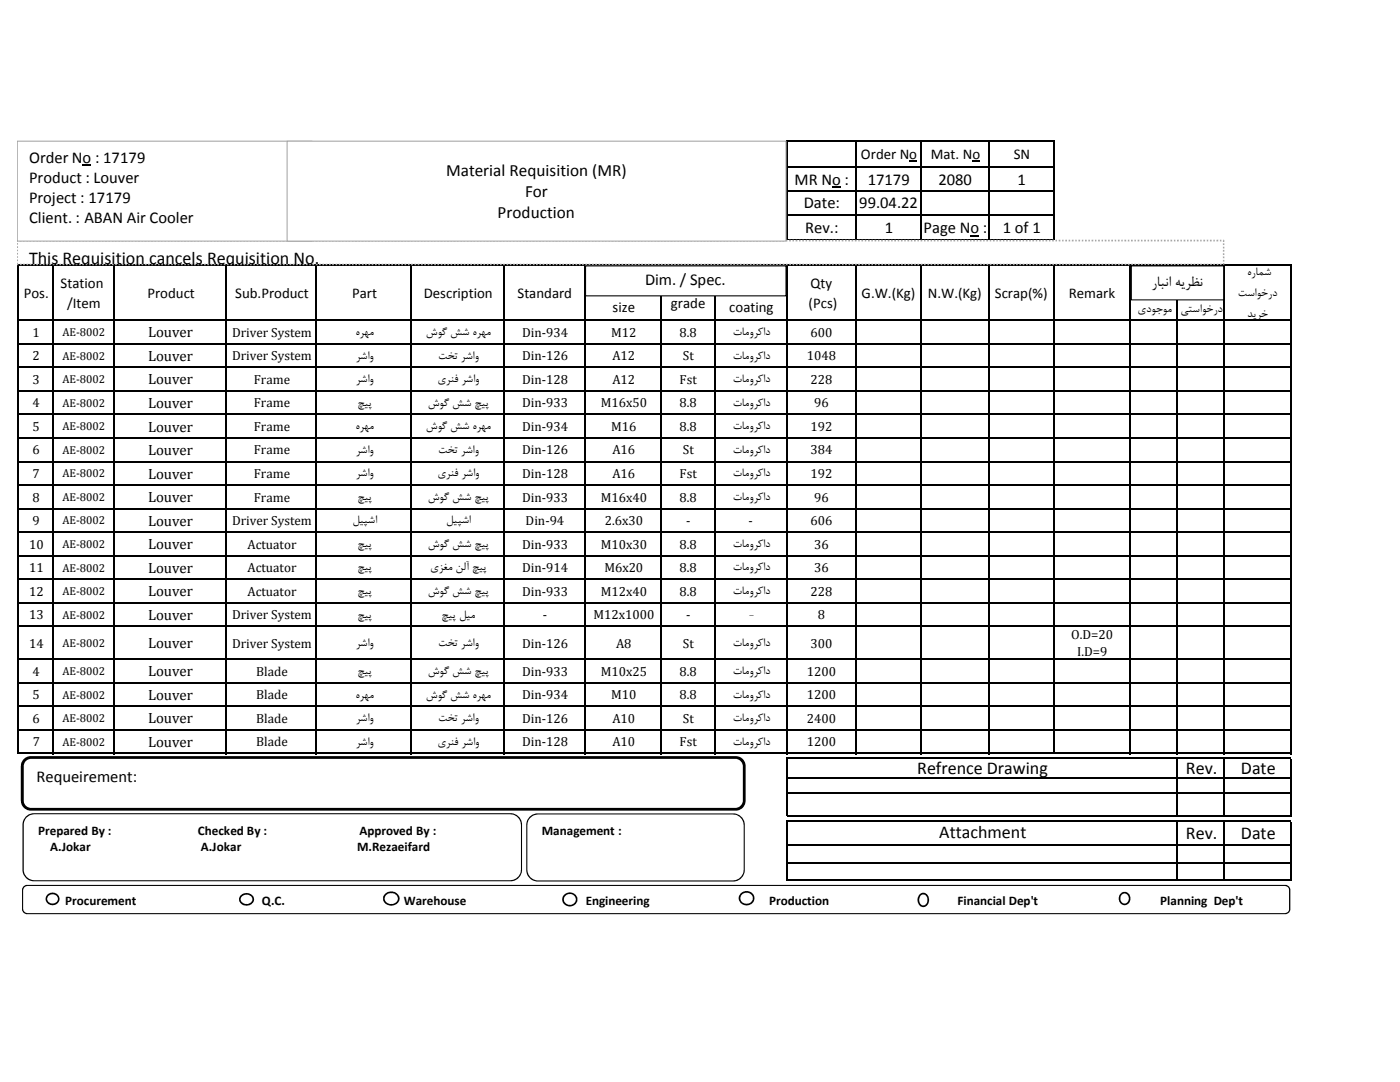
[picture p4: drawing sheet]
<svg xmlns="http://www.w3.org/2000/svg" width="279mm" height="216mm" viewBox="0 0 279 216" stroke-linecap="round" stroke-linejoin="round" font-family="sans-serif">
<path d="M166.1 37.3h1.7v.2h-1.7zM181.4 32.1h1.6v.2h-1.6zM194.1 32.1h1.5v.2h-1.5zM193.7 46.9h1.7v.2h-1.7z" fill="#000"/>
<g fill="none" stroke="#000" stroke-width=".3">
<path d="M157 27.9v20.2M157.1 28h53.3M157.1 33.4h53.3M157.1 38.1h53.3M170.8 28.2v19.9M183.8 28.2v19.9M197.3 28.2v19.9M210.3 28.2v122.3M3.6 52.7v97.8M3.7 52.9h254M10.6 53v97.5M22.8 53v97.5"/>
<path d="M45.2 53v97.5M63.1 53v97.5M82.1 53v97.5M100.6 53v97.5M116.7 53v97.5M132 53v97.5M142.7 53v97.5M157 53v97.5M157.1 42.8h53.3M157.1 48h53.3M170.8 53v97.5M183.8 53v97.5"/>
<path d="M197.3 53v97.5M225.6 53v97.5M235 53v97.5M244.3 53v97.5M257.6 53v97.5M3.7 63.9h254M3.7 68.6h254M3.7 73.3h254M3.7 78h254M3.7 82.7h254M3.7 87.4h254M3.7 92.1h254"/>
<path d="M3.7 96.8h254M3.7 101.5h254M3.7 106.2h254M3.7 110.9h254M3.7 115.6h254M3.7 120.3h254M3.7 125h254M3.7 131.6h254M3.7 136.2h254M3.7 140.9h254M3.7 145.6h254M3.7 150.3h254"/>
<path d="M157 151.1v11.8M157.1 151.3h100.6M157.1 155.3h100.6M157.1 158.3h100.6M235 151.4v11.5M244.3 151.4v11.5M257.6 151.4v11.5M157 163.7v12.1M157.1 162.8h100.6M157.1 163.9h100.6M157.1 168.6h100.6M157.1 172.1h100.6"/>
<path d="M157.1 175.6h100.6M235 164v11.8M244.3 164v11.8M257.6 164v11.8"/>
</g>
<path d="M3.4 48h240.8v4.7h-240.8z" fill="#fff"/>
<path d="M3.4 52.5h.2v.2h-.2zM3.4 51.8h.2v.3h-.2zM3.4 51.1h.2v.3h-.2zM3.4 50.5h.2v.3h-.2zM3.4 49.8h.2v.3h-.2zM3.4 49.1h.2v.4h-.2zM3.4 48.5h.2v.3h-.2zM3.4 47.8h.2v.4h-.2l.2-.2v.2h-.2zM3.9 47.8h.4v.4h-.4zM4.6 47.8h.3v.4h-.3zM5.2 47.8h.4v.4h-.4zM5.9 47.8h.3v.4h-.3zM6.6 47.8h.3v.4h-.3zM7.2 47.8h.3v.4h-.3zM7.9 47.8h.3v.4h-.3zM8.6 47.8h.2v.4h-.2zM9.2 47.8h.3v.4h-.3zM9.9 47.8h.3v.4h-.3zM10.5 47.8h.3v.4h-.3zM11.2 47.8h.3v.4h-.3zM11.8 47.8h.3v.4h-.3zM12.5 47.8h.3v.4h-.3zM13.1 47.8h.4v.4h-.4zM13.8 47.8h.3v.4h-.3zM14.4 47.8h.4v.4h-.4zM15.1 47.8h.3v.4h-.3zM15.7 47.8h.4v.4h-.4zM16.4 47.8h.3v.4h-.3zM17.1 47.8h.3v.4h-.3zM17.7 47.8h.3v.4h-.3zM18.4 47.8h.3v.4h-.3zM19 47.8h.3v.4h-.3zM19.7 47.8h.3v.4h-.3zM20.4 47.8h.3v.4h-.3zM21 47.8h.3v.4h-.3zM21.7 47.8h.3v.4h-.3zM22.3 47.8h.3v.4h-.3zM23 47.8h.3v.4h-.3zM23.6 47.8h.4v.4h-.4zM24.3 47.8h.3v.4h-.3zM24.9 47.8h.4v.4h-.4zM25.6 47.8h.3v.4h-.3zM26.2 47.8h.4v.4h-.4zM26.9 47.8h.3v.4h-.3zM27.6 47.8h.3v.4h-.3zM28.2 47.8h.3v.4h-.3zM28.9 47.8h.3v.4h-.3zM29.5 47.8h.3v.4h-.3zM30.2 47.8h.3v.4h-.3zM30.9 47.8h.3v.4h-.3zM31.5 47.8h.3v.4h-.3zM32.2 47.8h.3v.4h-.3zM32.8 47.8h.3v.4h-.3zM33.5 47.8h.3v.4h-.3zM34.1 47.8h.4v.4h-.4zM34.8 47.8h.3v.4h-.3zM35.4 47.8h.4v.4h-.4zM36.1 47.8h.3v.4h-.3zM36.7 47.8h.4v.4h-.4zM37.4 47.8h.3v.4h-.3zM38.1 47.8h.3v.4h-.3zM38.7 47.8h.3v.4h-.3zM39.4 47.8h.3v.4h-.3zM40 47.8h.3v.4h-.3zM40.7 47.8h.3v.4h-.3zM41.4 47.8h.3v.4h-.3zM42 47.8h.3v.4h-.3zM42.7 47.8h.3v.4h-.3zM43.3 47.8h.3v.4h-.3zM44 47.8h.3v.4h-.3zM44.6 47.8h.4v.4h-.4zM45.3 47.8h.3v.4h-.3zM45.9 47.8h.4v.4h-.4zM46.6 47.8h.3v.4h-.3zM47.2 47.8h.4v.4h-.4zM47.9 47.8h.3v.4h-.3zM48.6 47.8h.3v.4h-.3zM49.2 47.8h.3v.4h-.3zM49.9 47.8h.3v.4h-.3zM50.5 47.8h.3v.4h-.3zM51.2 47.8h.3v.4h-.3zM51.9 47.8h.3v.4h-.3zM52.5 47.8h.3v.4h-.3zM53.2 47.8h.3v.4h-.3zM53.8 47.8h.3v.4h-.3zM54.5 47.8h.3v.4h-.3zM55.1 47.8h.4v.4h-.4zM55.8 47.8h.3v.4h-.3zM56.4 47.8h.4v.4h-.4zM57.1 47.8h.3v.4h-.3zM57.7 47.8h.4v.4h-.4zM58.4 47.8h.3v.4h-.3zM59.1 47.8h.3v.4h-.3zM59.7 47.8h.3v.4h-.3zM60.4 47.8h.3v.4h-.3zM61 47.8h.3v.4h-.3zM61.7 47.8h.3v.4h-.3zM62.4 47.8h.3v.4h-.3zM63 47.8h.3v.4h-.3zM63.7 47.8h.3v.4h-.3zM64.3 47.8h.3v.4h-.3zM65 47.8h.3v.4h-.3zM65.6 47.8h.4v.4h-.4zM66.3 47.8h.3v.4h-.3zM66.9 47.8h.4v.4h-.4zM67.6 47.8h.3v.4h-.3zM68.2 47.8h.4v.4h-.4zM68.9 47.8h.3v.4h-.3zM69.6 47.8h.3v.4h-.3zM70.2 47.8h.3v.4h-.3zM70.9 47.8h.3v.4h-.3zM71.5 47.8h.3v.4h-.3zM72.2 47.8h.3v.4h-.3zM72.9 47.8h.3v.4h-.3zM73.5 47.8h.3v.4h-.3zM74.2 47.8h.3v.4h-.3zM74.8 47.8h.3v.4h-.3zM75.5 47.8h.3v.4h-.3zM76.1 47.8h.4v.4h-.4zM76.8 47.8h.3v.4h-.3zM77.4 47.8h.4v.4h-.4zM78.1 47.8h.3v.4h-.3zM78.7 47.8h.4v.4h-.4zM79.4 47.8h.3v.4h-.3zM80.1 47.8h.3v.4h-.3zM80.7 47.8h.3v.4h-.3zM81.4 47.8h.3v.4h-.3zM82 47.8h.3v.4h-.3zM82.7 47.8h.3v.4h-.3zM83.4 47.8h.3v.4h-.3zM84 47.8h.3v.4h-.3zM84.7 47.8h.3v.4h-.3zM85.3 47.8h.3v.4h-.3zM86 47.8h.3v.4h-.3zM86.6 47.8h.4v.4h-.4zM87.3 47.8h.3v.4h-.3zM87.9 47.8h.4v.4h-.4zM88.6 47.8h.3v.4h-.3zM89.2 47.8h.4v.4h-.4zM89.9 47.8h.3v.4h-.3zM90.6 47.8h.3v.4h-.3zM91.2 47.8h.3v.4h-.3zM91.9 47.8h.3v.4h-.3zM92.5 47.8h.3v.4h-.3zM93.2 47.8h.3v.4h-.3zM93.9 47.8h.2v.4h-.2zM94.5 47.8h.3v.4h-.3zM95.2 47.8h.3v.4h-.3zM95.8 47.8h.3v.4h-.3zM96.5 47.8h.3v.4h-.3zM97.1 47.8h.4v.4h-.4zM97.8 47.8h.3v.4h-.3zM98.4 47.8h.4v.4h-.4zM99.1 47.8h.3v.4h-.3zM99.7 47.8h.4v.4h-.4zM100.4 47.8h.3v.4h-.3zM101 47.8h.4v.4h-.4zM101.7 47.8h.3v.4h-.3zM102.4 47.8h.3v.4h-.3zM103 47.8h.3v.4h-.3zM103.7 47.8h.3v.4h-.3zM104.4 47.8h.2v.4h-.2zM105 47.8h.3v.4h-.3zM105.7 47.8h.3v.4h-.3zM106.3 47.8h.3v.4h-.3zM107 47.8h.3v.4h-.3zM107.6 47.8h.4v.4h-.4zM108.3 47.8h.3v.4h-.3zM108.9 47.8h.4v.4h-.4zM109.6 47.8h.3v.4h-.3zM110.2 47.8h.4v.4h-.4zM110.9 47.8h.3v.4h-.3zM111.5 47.8h.4v.4h-.4zM112.2 47.8h.3v.4h-.3zM112.9 47.8h.3v.4h-.3zM113.5 47.8h.3v.4h-.3zM114.2 47.8h.3v.4h-.3zM114.9 47.8h.2v.4h-.2zM115.5 47.8h.3v.4h-.3zM116.2 47.8h.3v.4h-.3zM116.8 47.8h.3v.4h-.3zM117.5 47.8h.3v.4h-.3zM118.1 47.8h.3v.4h-.3zM118.8 47.8h.3v.4h-.3zM119.4 47.8h.4v.4h-.4zM120.1 47.8h.3v.4h-.3zM120.7 47.8h.4v.4h-.4zM121.4 47.8h.3v.4h-.3zM122 47.8h.4v.4h-.4zM122.7 47.8h.3v.4h-.3zM123.4 47.8h.3v.4h-.3zM124 47.8h.3v.4h-.3zM124.7 47.8h.3v.4h-.3zM125.3 47.8h.3v.4h-.3zM126 47.8h.3v.4h-.3zM126.7 47.8h.3v.4h-.3zM127.3 47.8h.3v.4h-.3zM128 47.8h.3v.4h-.3zM128.6 47.8h.3v.4h-.3zM129.3 47.8h.3v.4h-.3zM129.9 47.8h.4v.4h-.4zM130.6 47.8h.3v.4h-.3zM131.2 47.8h.4v.4h-.4zM131.9 47.8h.3v.4h-.3zM132.5 47.8h.4v.4h-.4zM133.2 47.8h.3v.4h-.3zM133.9 47.8h.3v.4h-.3zM134.5 47.8h.3v.4h-.3zM135.2 47.8h.3v.4h-.3zM135.8 47.8h.3v.4h-.3zM136.5 47.8h.3v.4h-.3zM137.2 47.8h.3v.4h-.3zM137.8 47.8h.3v.4h-.3zM138.5 47.8h.3v.4h-.3zM139.1 47.8h.3v.4h-.3zM139.8 47.8h.3v.4h-.3zM140.4 47.8h.4v.4h-.4zM141.1 47.8h.3v.4h-.3zM141.7 47.8h.4v.4h-.4zM142.4 47.8h.3v.4h-.3zM143 47.8h.4v.4h-.4zM143.7 47.8h.3v.4h-.3zM144.4 47.8h.3v.4h-.3zM145 47.8h.3v.4h-.3zM145.7 47.8h.3v.4h-.3zM146.3 47.8h.3v.4h-.3zM147 47.8h.3v.4h-.3zM147.7 47.8h.3v.4h-.3zM148.3 47.8h.3v.4h-.3zM149 47.8h.3v.4h-.3zM149.6 47.8h.3v.4h-.3zM150.3 47.8h.3v.4h-.3zM150.9 47.8h.4v.4h-.4zM151.6 47.8h.3v.4h-.3zM152.2 47.8h.4v.4h-.4zM152.9 47.8h.3v.4h-.3zM153.5 47.8h.4v.4h-.4zM154.2 47.8h.3v.4h-.3zM154.9 47.8h.3v.4h-.3zM155.5 47.8h.3v.4h-.3zM156.2 47.8h.3v.4h-.3zM156.8 47.8h.3v.4h-.3zM157.5 47.8h.3v.4h-.3zM158.2 47.8h.3v.4h-.3zM158.8 47.8h.3v.4h-.3zM159.5 47.8h.3v.4h-.3zM160.1 47.8h.3v.4h-.3zM160.8 47.8h.3v.4h-.3zM161.4 47.8h.4v.4h-.4zM162.1 47.8h.3v.4h-.3zM162.7 47.8h.4v.4h-.4zM163.4 47.8h.3v.4h-.3zM164 47.8h.4v.4h-.4zM164.7 47.8h.3v.4h-.3zM165.4 47.8h.3v.4h-.3zM166 47.8h.3v.4h-.3zM166.7 47.8h.3v.4h-.3zM167.3 47.8h.3v.4h-.3zM168 47.8h.3v.4h-.3zM168.7 47.8h.3v.4h-.3zM169.3 47.8h.3v.4h-.3zM170 47.8h.3v.4h-.3zM170.6 47.8h.3v.4h-.3zM171.3 47.8h.3v.4h-.3zM171.9 47.8h.4v.4h-.4zM172.6 47.8h.3v.4h-.3zM173.2 47.8h.4v.4h-.4zM173.9 47.8h.3v.4h-.3zM174.5 47.8h.4v.4h-.4zM175.2 47.8h.3v.4h-.3zM175.9 47.8h.3v.4h-.3zM176.5 47.8h.3v.4h-.3zM177.2 47.8h.3v.4h-.3zM177.8 47.8h.3v.4h-.3zM178.5 47.8h.3v.4h-.3zM179.2 47.8h.3v.4h-.3zM179.8 47.8h.3v.4h-.3zM180.5 47.8h.3v.4h-.3zM181.1 47.8h.3v.4h-.3zM181.8 47.8h.3v.4h-.3zM182.4 47.8h.4v.4h-.4zM183.1 47.8h.3v.4h-.3zM183.7 47.8h.4v.4h-.4zM184.4 47.8h.3v.4h-.3zM185 47.8h.4v.4h-.4zM185.7 47.8h.3v.4h-.3zM186.4 47.8h.3v.4h-.3zM187 47.8h.3v.4h-.3zM187.7 47.8h.3v.4h-.3zM188.3 47.8h.3v.4h-.3zM189 47.8h.3v.4h-.3zM189.7 47.8h.2v.4h-.2zM190.3 47.8h.3v.4h-.3zM191 47.8h.3v.4h-.3zM191.6 47.8h.3v.4h-.3zM192.3 47.8h.3v.4h-.3zM192.9 47.8h.4v.4h-.4zM193.6 47.8h.3v.4h-.3zM194.2 47.8h.4v.4h-.4zM194.9 47.8h.3v.4h-.3zM195.5 47.8h.4v.4h-.4zM196.2 47.8h.3v.4h-.3zM196.8 47.8h.4v.4h-.4zM197.5 47.8h.3v.4h-.3zM198.2 47.8h.3v.4h-.3zM198.8 47.8h.3v.4h-.3zM199.5 47.8h.3v.4h-.3zM200.2 47.8h.2v.4h-.2zM200.8 47.8h.3v.4h-.3zM201.5 47.8h.3v.4h-.3zM202.1 47.8h.3v.4h-.3zM202.8 47.8h.3v.4h-.3zM203.4 47.8h.4v.4h-.4zM204.1 47.8h.3v.4h-.3zM204.7 47.8h.4v.4h-.4zM205.4 47.8h.3v.4h-.3zM206 47.8h.4v.4h-.4zM206.7 47.8h.3v.4h-.3zM207.3 47.8h.4v.4h-.4zM208 47.8h.3v.4h-.3zM208.7 47.8h.3v.4h-.3zM209.3 47.8h.3v.4h-.3zM210 47.8h.3v.4h-.3zM210.7 47.8h.2v.4h-.2zM211.3 47.8h.3v.4h-.3zM212 47.8h.3v.4h-.3zM212.6 47.8h.3v.4h-.3zM213.3 47.8h.3v.4h-.3zM213.9 47.8h.3v.4h-.3zM214.6 47.8h.3v.4h-.3zM215.2 47.8h.4v.4h-.4zM215.9 47.8h.3v.4h-.3zM216.5 47.8h.4v.4h-.4zM217.2 47.8h.3v.4h-.3zM217.8 47.8h.4v.4h-.4zM218.5 47.8h.3v.4h-.3zM219.2 47.8h.3v.4h-.3zM219.8 47.8h.3v.4h-.3zM220.5 47.8h.3v.4h-.3zM221.1 47.8h.3v.4h-.3zM221.8 47.8h.3v.4h-.3zM222.5 47.8h.3v.4h-.3zM223.1 47.8h.3v.4h-.3zM223.8 47.8h.3v.4h-.3zM224.4 47.8h.3v.4h-.3zM225.1 47.8h.3v.4h-.3zM225.7 47.8h.4v.4h-.4zM226.4 47.8h.3v.4h-.3zM227 47.8h.4v.4h-.4zM227.7 47.8h.3v.4h-.3zM228.3 47.8h.4v.4h-.4zM229 47.8h.3v.4h-.3zM229.7 47.8h.3v.4h-.3zM230.3 47.8h.3v.4h-.3zM231 47.8h.3v.4h-.3zM231.6 47.8h.3v.4h-.3zM232.3 47.8h.3v.4h-.3zM233 47.8h.3v.4h-.3zM233.6 47.8h.3v.4h-.3zM234.3 47.8h.3v.4h-.3zM234.9 47.8h.3v.4h-.3zM235.6 47.8h.3v.4h-.3zM236.2 47.8h.4v.4h-.4zM236.9 47.8h.3v.4h-.3zM237.5 47.8h.4v.4h-.4zM238.2 47.8h.3v.4h-.3zM238.8 47.8h.4v.4h-.4zM239.5 47.8h.3v.4h-.3zM240.2 47.8h.3v.4h-.3zM240.8 47.8h.3v.4h-.3zM241.5 47.8h.3v.4h-.3zM242.1 47.8h.3v.4h-.3zM242.8 47.8h.3v.4h-.3zM243.5 47.8h.3v.4h-.3zM244.1 47.8l.2 .1v.4h-.2v-.3l.1 .2zM244.1 48.6h.2v.3h-.2zM244.1 49.2h.2v.4h-.2zM244.1 49.9h.2v.3h-.2zM244.1 50.5h.2v.4h-.2zM244.1 51.2h.2v.3h-.2zM244.1 51.9h.2v.3h-.2zM244.1 52.5h.2v.4h-.2zM243.5 52.6h.3v.3h-.3zM242.8 52.6h.4v.3h-.4zM242.1 52.6h.4v.3h-.4zM241.5 52.6h.4v.3h-.4zM240.8 52.6h.4v.3h-.4zM240.2 52.6h.3v.3h-.3zM239.5 52.6h.4v.3h-.4zM238.9 52.6h.3v.3h-.3zM238.2 52.6h.3v.3h-.3zM237.6 52.6h.3v.3h-.3zM236.9 52.6h.3v.3h-.3zM236.3 52.6h.3v.3h-.3zM235.6 52.6h.3v.3h-.3zM235 52.6h.3v.3h-.3zM234.3 52.6h.3v.3h-.3zM233.6 52.6h.4v.3h-.4zM233 52.6h.3v.3h-.3zM232.3 52.6h.4v.3h-.4zM231.6 52.6h.4v.3h-.4zM231 52.6h.4v.3h-.4zM230.3 52.6h.4v.3h-.4zM229.7 52.6h.3v.3h-.3zM229 52.6h.4v.3h-.4zM228.4 52.6h.3v.3h-.3zM227.7 52.6h.3v.3h-.3zM227.1 52.6h.3v.3h-.3zM226.4 52.6h.3v.3h-.3zM225.8 52.6h.3v.3h-.3zM225.1 52.6h.3v.3h-.3zM224.5 52.6h.3v.3h-.3zM223.8 52.6h.3v.3h-.3zM223.1 52.6h.4v.3h-.4zM222.5 52.6h.3v.3h-.3zM221.8 52.6h.4v.3h-.4zM221.1 52.6h.4v.3h-.4zM220.5 52.6h.4v.3h-.4zM219.8 52.6h.4v.3h-.4zM219.2 52.6h.3v.3h-.3zM218.5 52.6h.4v.3h-.4zM217.9 52.6h.3v.3h-.3zM217.2 52.6h.4v.3h-.4zM216.6 52.6h.3v.3h-.3zM215.9 52.6h.3v.3h-.3zM215.3 52.6h.3v.3h-.3zM214.6 52.6h.3v.3h-.3zM214 52.6h.3v.3h-.3zM213.3 52.6h.3v.3h-.3zM212.6 52.6h.4v.3h-.4zM212 52.6h.3v.3h-.3zM211.3 52.6h.4v.3h-.4zM210.7 52.6h.3v.3h-.3zM210 52.6h.4v.3h-.4zM209.3 52.6h.4v.3h-.4zM208.7 52.6h.3v.3h-.3zM208 52.6h.4v.3h-.4zM207.4 52.6h.3v.3h-.3zM206.7 52.6h.4v.3h-.4zM206.1 52.6h.3v.3h-.3zM205.4 52.6h.3v.3h-.3zM204.8 52.6h.3v.3h-.3zM204.1 52.6h.3v.3h-.3zM203.5 52.6h.3v.3h-.3zM202.8 52.6h.3v.3h-.3zM202.1 52.6h.4v.3h-.4zM201.5 52.6h.3v.3h-.3zM200.8 52.6h.4v.3h-.4zM200.2 52.6h.3v.3h-.3zM199.5 52.6h.4v.3h-.4zM198.8 52.6h.4v.3h-.4zM198.2 52.6h.3v.3h-.3zM197.5 52.6h.4v.3h-.4zM196.9 52.6h.3v.3h-.3zM196.2 52.6h.4v.3h-.4zM195.6 52.6h.3v.3h-.3zM194.9 52.6h.3v.3h-.3zM194.3 52.6h.3v.3h-.3zM193.6 52.6h.3v.3h-.3zM193 52.6h.3v.3h-.3zM192.3 52.6h.3v.3h-.3zM191.6 52.6h.4v.3h-.4zM191 52.6h.3v.3h-.3zM190.3 52.6h.4v.3h-.4zM189.7 52.6h.3v.3h-.3zM189 52.6h.4v.3h-.4zM188.3 52.6h.4v.3h-.4zM187.7 52.6h.3v.3h-.3zM187 52.6h.4v.3h-.4zM186.4 52.6h.3v.3h-.3zM185.7 52.6h.4v.3h-.4zM185.1 52.6h.3v.3h-.3zM184.4 52.6h.3v.3h-.3zM183.8 52.6h.3v.3h-.3zM183.1 52.6h.3v.3h-.3zM182.5 52.6h.3v.3h-.3zM181.8 52.6h.3v.3h-.3zM181.1 52.6h.4v.3h-.4zM180.5 52.6h.3v.3h-.3zM179.8 52.6h.4v.3h-.4zM179.2 52.6h.3v.3h-.3zM178.5 52.6h.4v.3h-.4zM177.8 52.6h.4v.3h-.4zM177.2 52.6h.3v.3h-.3zM176.5 52.6h.4v.3h-.4zM175.9 52.6h.3v.3h-.3zM175.2 52.6h.4v.3h-.4zM174.6 52.6h.3v.3h-.3zM173.9 52.6h.3v.3h-.3zM173.3 52.6h.3v.3h-.3zM172.6 52.6h.3v.3h-.3zM172 52.6h.3v.3h-.3zM171.3 52.6h.3v.3h-.3zM170.6 52.6h.4v.3h-.4zM170 52.6h.3v.3h-.3zM169.3 52.6h.4v.3h-.4zM168.7 52.6h.3v.3h-.3zM168 52.6h.4v.3h-.4zM167.3 52.6h.4v.3h-.4zM166.7 52.6h.3v.3h-.3zM166 52.6h.4v.3h-.4zM165.4 52.6h.3v.3h-.3zM164.7 52.6h.4v.3h-.4zM164.1 52.6h.3v.3h-.3zM163.4 52.6h.3v.3h-.3zM162.8 52.6h.3v.3h-.3zM162.1 52.6h.3v.3h-.3zM161.5 52.6h.3v.3h-.3zM160.8 52.6h.3v.3h-.3zM160.1 52.6h.4v.3h-.4zM159.5 52.6h.3v.3h-.3zM158.8 52.6h.4v.3h-.4zM158.2 52.6h.3v.3h-.3zM157.5 52.6h.4v.3h-.4zM156.8 52.6h.4v.3h-.4zM156.2 52.6h.3v.3h-.3zM155.5 52.6h.4v.3h-.4zM154.9 52.6h.3v.3h-.3zM154.2 52.6h.4v.3h-.4zM153.6 52.6h.3v.3h-.3zM152.9 52.6h.3v.3h-.3zM152.3 52.6h.3v.3h-.3zM151.6 52.6h.3v.3h-.3zM151 52.6h.3v.3h-.3zM150.3 52.6h.3v.3h-.3zM149.6 52.6h.4v.3h-.4zM149 52.6h.3v.3h-.3zM148.3 52.6h.4v.3h-.4zM147.7 52.6h.3v.3h-.3zM147 52.6h.4v.3h-.4zM146.3 52.6h.4v.3h-.4zM145.7 52.6h.3v.3h-.3zM145 52.6h.4v.3h-.4zM144.4 52.6h.3v.3h-.3zM143.7 52.6h.4v.3h-.4zM143.1 52.6h.3v.3h-.3zM142.4 52.6h.3v.3h-.3zM141.8 52.6h.3v.3h-.3zM141.1 52.6h.3v.3h-.3zM140.5 52.6h.3v.3h-.3zM139.8 52.6h.3v.3h-.3zM139.1 52.6h.4v.3h-.4zM138.5 52.6h.3v.3h-.3zM137.8 52.6h.4v.3h-.4zM137.2 52.6h.3v.3h-.3zM136.5 52.6h.4v.3h-.4zM135.8 52.6h.4v.3h-.4zM135.2 52.6h.4v.3h-.4zM134.5 52.6h.4v.3h-.4zM133.9 52.6h.3v.3h-.3zM133.2 52.6h.4v.3h-.4zM132.6 52.6h.3v.3h-.3zM131.9 52.6h.3v.3h-.3zM131.3 52.6h.3v.3h-.3zM130.6 52.6h.3v.3h-.3zM130 52.6h.3v.3h-.3zM129.3 52.6h.3v.3h-.3zM128.7 52.6h.3v.3h-.3zM128 52.6h.3v.3h-.3zM127.3 52.6h.4v.3h-.4zM126.7 52.6h.3v.3h-.3zM126 52.6h.4v.3h-.4zM125.3 52.6h.4v.3h-.4zM124.7 52.6h.4v.3h-.4zM124 52.6h.4v.3h-.4zM123.4 52.6h.3v.3h-.3zM122.7 52.6h.4v.3h-.4zM122.1 52.6h.3v.3h-.3zM121.4 52.6h.4v.3h-.4zM120.8 52.6h.3v.3h-.3zM120.1 52.6h.3v.3h-.3zM119.5 52.6h.3v.3h-.3zM118.8 52.6h.3v.3h-.3zM118.2 52.6h.3v.3h-.3zM117.5 52.6h.3v.3h-.3zM116.8 52.6h.4v.3h-.4zM116.2 52.6h.3v.3h-.3zM115.5 52.6h.4v.3h-.4zM114.9 52.6h.3v.3h-.3zM114.2 52.6h.4v.3h-.4zM113.5 52.6h.4v.3h-.4zM112.9 52.6h.3v.3h-.3zM112.2 52.6h.4v.3h-.4zM111.6 52.6h.3v.3h-.3zM110.9 52.6h.4v.3h-.4zM110.3 52.6h.3v.3h-.3zM109.6 52.6h.3v.3h-.3zM109 52.6h.3v.3h-.3zM108.3 52.6h.3v.3h-.3zM107.7 52.6h.3v.3h-.3zM107 52.6h.3v.3h-.3zM106.3 52.6h.4v.3h-.4zM105.7 52.6h.3v.3h-.3zM105 52.6h.4v.3h-.4zM104.4 52.6h.3v.3h-.3zM103.7 52.6h.4v.3h-.4zM103 52.6h.4v.3h-.4zM102.4 52.6h.3v.3h-.3zM101.7 52.6h.4v.3h-.4zM101.1 52.6h.3v.3h-.3zM100.4 52.6h.4v.3h-.4zM99.8 52.6h.3v.3h-.3zM99.1 52.6h.3v.3h-.3zM98.5 52.6h.3v.3h-.3zM97.8 52.6h.3v.3h-.3zM97.2 52.6h.3v.3h-.3zM96.5 52.6h.3v.3h-.3zM95.8 52.6h.4v.3h-.4zM95.2 52.6h.3v.3h-.3zM94.5 52.6h.4v.3h-.4zM93.9 52.6h.3v.3h-.3zM93.2 52.6h.4v.3h-.4zM92.5 52.6h.4v.3h-.4zM91.9 52.6h.3v.3h-.3zM91.2 52.6h.4v.3h-.4zM90.6 52.6h.3v.3h-.3zM89.9 52.6h.4v.3h-.4zM89.3 52.6h.3v.3h-.3zM88.6 52.6h.3v.3h-.3zM88 52.6h.3v.3h-.3zM87.3 52.6h.3v.3h-.3zM86.7 52.6h.3v.3h-.3zM86 52.6h.3v.3h-.3zM85.3 52.6h.4v.3h-.4zM84.7 52.6h.3v.3h-.3zM84 52.6h.4v.3h-.4zM83.4 52.6h.3v.3h-.3zM82.7 52.6h.4v.3h-.4zM82 52.6h.4v.3h-.4zM81.4 52.6h.3v.3h-.3zM80.7 52.6h.4v.3h-.4zM80.1 52.6h.3v.3h-.3zM79.4 52.6h.4v.3h-.4zM78.8 52.6h.3v.3h-.3zM78.1 52.6h.3v.3h-.3zM77.5 52.6h.3v.3h-.3zM76.8 52.6h.3v.3h-.3zM76.2 52.6h.3v.3h-.3zM75.5 52.6h.3v.3h-.3zM74.8 52.6h.4v.3h-.4zM74.2 52.6h.3v.3h-.3zM73.5 52.6h.4v.3h-.4zM72.9 52.6h.3v.3h-.3zM72.2 52.6h.4v.3h-.4zM71.5 52.6h.4v.3h-.4zM70.9 52.6h.3v.3h-.3zM70.2 52.6h.4v.3h-.4zM69.6 52.6h.3v.3h-.3zM68.9 52.6h.4v.3h-.4zM68.3 52.6h.3v.3h-.3zM67.6 52.6h.3v.3h-.3zM67 52.6h.3v.3h-.3zM66.3 52.6h.3v.3h-.3zM65.7 52.6h.3v.3h-.3zM65 52.6h.3v.3h-.3zM64.3 52.6h.4v.3h-.4zM63.7 52.6h.3v.3h-.3zM63 52.6h.4v.3h-.4zM62.4 52.6h.3v.3h-.3zM61.7 52.6h.4v.3h-.4zM61 52.6h.4v.3h-.4zM60.4 52.6h.3v.3h-.3zM59.7 52.6h.4v.3h-.4zM59.1 52.6h.3v.3h-.3zM58.4 52.6h.4v.3h-.4zM57.8 52.6h.3v.3h-.3zM57.1 52.6h.3v.3h-.3zM56.5 52.6h.3v.3h-.3zM55.8 52.6h.3v.3h-.3zM55.2 52.6h.3v.3h-.3zM54.5 52.6h.3v.3h-.3zM53.8 52.6h.4v.3h-.4zM53.2 52.6h.3v.3h-.3zM52.5 52.6h.4v.3h-.4zM51.9 52.6h.3v.3h-.3zM51.2 52.6h.4v.3h-.4zM50.5 52.6h.4v.3h-.4zM49.9 52.6h.3v.3h-.3zM49.2 52.6h.4v.3h-.4zM48.6 52.6h.3v.3h-.3zM47.9 52.6h.4v.3h-.4zM47.3 52.6h.3v.3h-.3zM46.6 52.6h.3v.3h-.3zM46 52.6h.3v.3h-.3zM45.3 52.6h.3v.3h-.3zM44.7 52.6h.3v.3h-.3zM44 52.6h.3v.3h-.3zM43.3 52.6h.4v.3h-.4zM42.7 52.6h.3v.3h-.3zM42 52.6h.4v.3h-.4zM41.4 52.6h.3v.3h-.3zM40.7 52.6h.4v.3h-.4zM40 52.6h.4v.3h-.4zM39.4 52.6h.4v.3h-.4zM38.7 52.6h.4v.3h-.4zM38.1 52.6h.3v.3h-.3zM37.4 52.6h.4v.3h-.4zM36.8 52.6h.3v.3h-.3zM36.1 52.6h.3v.3h-.3zM35.5 52.6h.3v.3h-.3zM34.8 52.6h.3v.3h-.3zM34.2 52.6h.3v.3h-.3zM33.5 52.6h.3v.3h-.3zM32.9 52.6h.3v.3h-.3zM32.2 52.6h.3v.3h-.3zM31.5 52.6h.4v.3h-.4zM30.9 52.6h.3v.3h-.3zM30.2 52.6h.4v.3h-.4zM29.5 52.6h.4v.3h-.4zM28.9 52.6h.4v.3h-.4zM28.2 52.6h.4v.3h-.4zM27.6 52.6h.3v.3h-.3zM26.9 52.6h.4v.3h-.4zM26.3 52.6h.3v.3h-.3zM25.6 52.6h.4v.3h-.4zM25 52.6h.3v.3h-.3zM24.3 52.6h.3v.3h-.3zM23.7 52.6h.3v.3h-.3zM23 52.6h.3v.3h-.3zM22.4 52.6h.3v.3h-.3zM21.7 52.6h.3v.3h-.3zM21 52.6h.4v.3h-.4zM20.4 52.6h.3v.3h-.3zM19.7 52.6h.4v.3h-.4zM19 52.6h.4v.3h-.4zM18.4 52.6h.4v.3h-.4zM17.7 52.6h.4v.3h-.4zM17.1 52.6h.3v.3h-.3zM16.4 52.6h.4v.3h-.4zM15.8 52.6h.3v.3h-.3zM15.1 52.6h.4v.3h-.4zM14.5 52.6h.3v.3h-.3zM13.8 52.6h.3v.3h-.3zM13.2 52.6h.3v.3h-.3zM12.5 52.6h.3v.3h-.3zM11.9 52.6h.3v.3h-.3zM11.2 52.6h.3v.3h-.3zM10.5 52.6h.4v.3h-.4zM9.9 52.6h.3v.3h-.3zM9.2 52.6h.4v.3h-.4zM8.6 52.6h.3v.3h-.3zM7.9 52.6h.4v.3h-.4zM7.2 52.6h.4v.3h-.4zM6.6 52.6h.3v.3h-.3zM5.9 52.6h.4v.3h-.4zM5.3 52.6h.3v.3h-.3zM4.6 52.6h.4v.3h-.4zM4 52.6h.3v.3h-.3zM3.4 52.6h.2v.3h-.2z" fill="#a6a6a6"/>
<path d="M3.4 28.2h58.8v19.9h-58.8z" fill="#fff"/>
<path d="M3.4 28.1h58.9v20.1h-58.9zM3.4 28.3l.2-.1v19.9l-.2-.1h58.8l-.1 .1v-19.9l.1 .1z" fill="#a6a6a6"/>
<path d="M16.5 32.9h1.7v.2h-1.7z" fill="#000"/>
<path d="M57.3 28.2h99.5v19.9h-99.5z" fill="#fff"/>
<path d="M57.2 28.1h99.6l.2 .1v19.9l-.2 .1h-99.5zM57.3 28.3l.1-.1v19.9l-.1-.1h99.5v.1v-19.9v.1z" fill="#a6a6a6"/>
<path d="M225.8 53h18.4v6.8h-18.4z" fill="#fff"/>
<path d="M225.7 53l18.5-.1 .1 .1v6.9h-18.5l-.2-.1zM225.9 53v6.8l-.1-.1h18.4l-.1 .1v-6.8l.1 .2h-18.4z" fill="#000"/>
<path d="M116.8 53h40v6.1h-40z" fill="#fff"/>
<path d="M116.8 53l40-.1 .2 .1v6.1h-40.2h-.1zM116.8 53.2l.2-.2v6.1l-.2-.2h40v.2v-6.1v.2z" fill="#000"/>
<path d="M4.9 151.6l.8-.4 .5-.1h140.6a1.74 1.74 0 0 1 1.7 1.8v6.9a1.7 1.7 0 0 1-1.7 1.7h-140.6a1.71 1.71 0 0 1-1.8-1.7v-6.9l.1-.5z" fill-rule="evenodd" fill="#fff"/>
<path d="M4.8 151.4l.6-.4 .6-.1h141l.6 .1a1.92 1.92 0 0 1 1.2 1.7v7.2l-.1 .6-.4 .7-.7 .4-.6 .2h-141a2.04 2.04 0 0 1-1.9-2v-6.9l.3-.9zM5.3 151.7l-.3 .4-.3 .6v7.2l.4 .8 .9 .5h140.9l.7-.2 .4-.4 .3-.7v-7.2l-.3-.6-.4-.4-.6-.3h-140.9z" fill="#000"/>
<path d="M5.3 163l.9-.6 .6-.1h95.1a2.22 2.22 0 0 1 2.2 2.3v8.9a2.19 2.19 0 0 1-2.2 2.2h-95.1a2.19 2.19 0 0 1-2.2-2.2v-8.9l.1-.6z" fill-rule="evenodd" fill="#fff"/>
<path d="M5.1 163a2.22 2.22 0 0 1 1.7-.7h95.3a2.33 2.33 0 0 1 2.1 2v9.4a2.33 2.33 0 0 1-2.1 2.2h-95.3a2.28 2.28 0 0 1-2.3-2.4v-9.1l.1-.5zM5.3 163.2l-.6 1.2v9.1a2.1 2.1 0 0 0 2.1 2.1h95.1a2.17 2.17 0 0 0 2.1-2.1v-8.9a2.17 2.17 0 0 0-2.1-2.1h-95l-1.1 .2z" fill="#000"/>
<path d="M105.8 163.1l1-.6 .6-.1h38.9a2.22 2.22 0 0 1 2.2 2.2v9a2.19 2.19 0 0 1-2.2 2.2h-38.9a2.22 2.22 0 0 1-2.3-2.2v-9l.1-.6z" fill-rule="evenodd" fill="#fff"/>
<path d="M105.6 163.1a2.24 2.24 0 0 1 1.8-.8h39.1a2.33 2.33 0 0 1 2.1 2.1v9.4a2.33 2.33 0 0 1-2 2.1h-39.2a2.28 2.28 0 0 1-2.4-2.3v-9.2l.3-.9zM105.7 163.3l-.3 .5-.2 .8v9a2.18 2.18 0 0 0 2.2 2.1h38.9a2.18 2.18 0 0 0 2.1-2.1v-9a2.17 2.17 0 0 0-2.1-2.1h-38.9a2.18 2.18 0 0 0-1.7 .8z" fill="#000"/>
<path d="M4.8 176.9l.7-.2h251a.95 .95 0 0 1 .9 .9v3.8a.91 .91 0 0 1-.9 .9h-251a.92 .92 0 0 1-1-.9v-3.8z" fill-rule="evenodd" fill="#fff"/>
<path d="M4.6 177l.6-.4h251.5l.5 .3 .3 .5v4.2a1.02 1.02 0 0 1-.8 .8h-251.5l-.6-.4-.2-.4v-4.2zM4.9 177l-.3 .6v3.8l.3 .6 .6 .2h251l.5-.3 .3-.4v-4.1l-.3-.4-.5-.2h-251z" fill="#000"/>
<path d="M9.5 178.7a1.16 1.16 0 0 1 1.7-.2 1.16 1.16 0 0 1 0 1.8 1.17 1.17 0 0 1-1.5-.1 1.17 1.17 0 0 1-.2-1.5z" fill-rule="evenodd" fill="#fff"/>
<path d="M9.5 178.5l.4-.3a1.31 1.31 0 0 1 1.6 .3 1.31 1.31 0 0 1 .1 1.6 1.46 1.46 0 0 1-2.2 0l-.3-.5v-.5zM9.7 178.7l-.3 .7 .2 .5 .3 .2 .8 .2 .6-.3 .2-.3 .1-.5-.3-.5-.6-.3h-.4z" fill="#000"/>
<path d="M48.1 178.8a1.33 1.33 0 0 1 1.6-.4 1.33 1.33 0 0 1 .8 1.4 1.33 1.33 0 0 1-1.6 .7 1.33 1.33 0 0 1-1-1.4z" fill-rule="evenodd" fill="#fff"/>
<path d="M48.1 178.6h.1a1.7 1.7 0 0 1 1.5-.3l.8 .4 .2 .8a1.42 1.42 0 0 1-.9 1.1l-.3 .1a1.53 1.53 0 0 1-1.8-1v-.5zM48.3 178.8l-.3 .7 .1 .3 .4 .4 .9 .2 .6-.3 .3-.3 .1-.5-.4-.5-.6-.3h-.5z" fill="#000"/>
<path d="M76.9 178.6a1.58 1.58 0 0 1 2.7 .7 1.52 1.52 0 0 1-1.5 1.3 1.52 1.52 0 0 1-1.5-1.3z" fill-rule="evenodd" fill="#fff"/>
<path d="M76.9 178.3l.5-.3 1-.1 .8 .4a1.28 1.28 0 0 1 .4 1.5l-.4 .5-.8 .4h-.6l-.9-.4-.4-.5-.1-.5 .1-.6zM77.1 178.5l-.3 .4v.4v.4l.5 .5 1.1 .2 .6-.3 .3-.4v-.8l-.4-.5-1.1-.2z" fill="#000"/>
<path d="M223.8 178.4a1.13 1.13 0 0 1 1.6 .5 1.13 1.13 0 0 1-.6 1.5 1.15 1.15 0 0 1-1.3-.7 1.15 1.15 0 0 1 .3-1.3z" fill-rule="evenodd" fill="#fff"/>
<path d="M223.6 178.4l.3-.3 .8-.1a1.32 1.32 0 0 1 .9 1.6 1.32 1.32 0 0 1-1.6 .9l-.4-.3a1.36 1.36 0 0 1-.1-1.6zM223.8 178.6l-.2 .5 .1 .8 .6 .4 .5-.1 .3-.3 .2-.6-.2-.6-.3-.3-.3-.1z" fill="#000"/>
<path d="M112.6 178.7a1.3 1.3 0 0 1 2.3 .1 1.3 1.3 0 0 1-1.2 1.9 1.26 1.26 0 0 1-1.2-.6 1.26 1.26 0 0 1 .1-1.4z" fill-rule="evenodd" fill="#fff"/>
<path d="M112.5 178.6a1.59 1.59 0 0 1 2.7 .6v.6a1.51 1.51 0 0 1-2 1 1.51 1.51 0 0 1-.8-2.1zM112.9 178.7l-.3 .3-.1 .5 .1 .4 .5 .5 .9 .2 .7-.5 .2-.6v-.4l-.5-.5-.9-.2z" fill="#000"/>
<path d="M183.7 178.5a1.07 1.07 0 0 1 1.3 .2 1.07 1.07 0 0 1 .2 1.3 .95 .95 0 0 1-.9 .8 .95 .95 0 0 1-1-.8 1.44 1.44 0 0 1 .4-1.5z" fill-rule="evenodd" fill="#fff"/>
<path d="M183.4 178.6l.2-.2a1 1 0 0 1 1.5 .2l.3 .7v.6a1.12 1.12 0 0 1-1.2 1.1 1.12 1.12 0 0 1-1.1-1.2l.1-.8zM183.8 178.6l-.3 .5v.9l.3 .5 .6 .2 .3-.2 .3-.5v-.9l-.4-.6z" fill="#000"/>
<path d="M147.8 178.5a1.37 1.37 0 0 1 1.9-.4 1.37 1.37 0 0 1 .4 1.9 1.37 1.37 0 0 1-1.8 .3 1.37 1.37 0 0 1-.5-1.8z" fill-rule="evenodd" fill="#fff"/>
<path d="M147.7 178.4l.7-.5 .6-.1a1.47 1.47 0 0 1 1.5 1.8 1.47 1.47 0 0 1-2.1 1 1.53 1.53 0 0 1-1-1.1v-.6zM148.1 178.5l-.4 .7 .3 .7 .3 .3 .7 .1h.5l.6-.5 .1-.8-.5-.7-1-.2z" fill="#000"/>
<g font-size="3.6">
<text x="5.8" y="52.6">This Requisition cancels Requisition No.</text>
<text x="183" y="154.3">Refrence Drawing</text>
<text x="236.7" y="154.5">Rev.</text>
<text x="247.7" y="154.5">Date</text>
<text x="187.5" y="167.3">Attachment</text>
<text x="236.7" y="167.5">Rev.</text>
<text x="247.7" y="167.5">Date</text>
</g>
<g font-size="3.4">
<text x="89" y="35.1">Material Requisition (MR)</text>
<text x="104.8" y="39.3">For</text>
<text x="99.3" y="43.5">Production</text>
</g>
<g font-size="3.3">
<text x="5.8" y="32.5">Order No : 17179</text>
<text x="5.8" y="40.5">Project : 17179</text>
<text x="5.8" y="36.4">Product : Louver</text>
<text x="158.6" y="36.9">MR No :</text>
<text x="160.4" y="41.6">Date:</text>
<text x="171.5" y="41.6">99.04.22</text>
<text x="173.2" y="36.9">17179</text>
<text x="187.3" y="36.9">2080</text>
<text x="203.1" y="36.9">1</text>
<text x="5.8" y="44.5">Client. : ABAN Air Cooler</text>
<text x="160.7" y="46.5">Rev.:</text>
<text x="176.6" y="46.5">1</text>
<text x="184.3" y="46.5">Page No :</text>
<text x="200.1" y="46.5">1 of 1</text>
<text x="128.7" y="56.8">Dim. / Spec.</text>
<text x="229.8" y="57.1">رابان ه</text>
<text x="235.8" y="57.1">يرظن</text>
<text x="7.3" y="156">Requeirement:</text>
</g>
<g font-size="3">
<text x="171.8" y="31.7">Order No</text>
<text x="185.8" y="31.7">Mat. No</text>
<text x="202.3" y="31.7">SN</text>
<text x="4.7" y="59.4">Pos.</text>
<text x="12.1" y="57.4">Station</text>
<text x="29.4" y="59.4">Product</text>
<text x="46.9" y="59.4">Sub.Product</text>
<text x="70.3" y="59.4">Part</text>
<text x="84.6" y="59.4">Description</text>
<text x="103.3" y="59.4">Standard</text>
<text x="161.8" y="57.4">Qty</text>
<text x="172" y="59.4">G.W.(Kg)</text>
<text x="185.2" y="59.4">N.W.(Kg)</text>
<text x="198.5" y="59.4">Scrap(%)</text>
<text x="213.3" y="59.4">Remark</text>
<text x="13.4" y="61.4">/Item</text>
<text x="122.3" y="62.2">size</text>
<text x="133.9" y="61.5">grade</text>
<text x="145.5" y="62.2">coating</text>
<text x="161.4" y="61.4">(Pcs)</text>
<text x="29.5" y="67.3">Louver</text>
<text x="29.5" y="72">Louver</text>
<text x="29.5" y="76.7">Louver</text>
<text x="29.5" y="81.4">Louver</text>
<text x="29.5" y="86.1">Louver</text>
<text x="29.5" y="90.8">Louver</text>
<text x="29.5" y="95.5">Louver</text>
<text x="29.5" y="100.2">Louver</text>
<text x="29.5" y="104.9">Louver</text>
<text x="29.5" y="109.6">Louver</text>
<text x="29.5" y="114.3">Louver</text>
<text x="29.5" y="119">Louver</text>
<text x="29.5" y="123.7">Louver</text>
<text x="29.5" y="129.3">Louver</text>
<text x="29.5" y="135">Louver</text>
<text x="29.5" y="139.7">Louver</text>
<text x="29.5" y="144.4">Louver</text>
<text x="29.5" y="149.1">Louver</text>
</g>
<g font-size="2.6">
<text x="247.1" y="59">تساوخرد</text>
<text x="248.9" y="54.8">هرامش</text>
<text x="227" y="62.2">يدوجوم</text>
<text x="235.6" y="62.2">يتساوخرد</text>
<text x="248.9" y="63.2">ديرخ</text>
<text x="6.5" y="71.9">2</text>
<text x="6.5" y="67.2">1</text>
<text x="46.3" y="67.2">Driver System</text>
<text x="46.3" y="71.9">Driver System</text>
<text x="71" y="66.8">هرهم</text>
<text x="71" y="71.5">رشاو</text>
<text x="85" y="66.8">شوگ شش هرهم</text>
<text x="87.4" y="71.5">تخت رشاو</text>
<text x="104.2" y="67.2">Din‐934</text>
<text x="104.2" y="71.9">Din‐126</text>
<text x="122" y="67.2">M12</text>
<text x="122.2" y="71.9">A12</text>
<text x="135.6" y="67.2">8.8</text>
<text x="136.3" y="71.9">St</text>
<text x="146.3" y="66.8">تاموركاد</text>
<text x="146.3" y="71.5">تاموركاد</text>
<text x="161" y="71.9">1048</text>
<text x="161.8" y="67.2">600</text>
<text x="6.5" y="76.6">3</text>
<text x="50.7" y="76.6">Frame</text>
<text x="71" y="76.2">رشاو</text>
<text x="87.3" y="76.2">يرنف رشاو</text>
<text x="104.2" y="76.6">Din‐128</text>
<text x="122.2" y="76.6">A12</text>
<text x="135.6" y="76.6">Fst</text>
<text x="146.3" y="76.2">تاموركاد</text>
<text x="161.8" y="76.6">228</text>
<text x="6.5" y="81.3">4</text>
<text x="50.7" y="81.3">Frame</text>
<text x="71.3" y="80.9">چيپ</text>
<text x="85.4" y="80.9">شوگ شش چيپ</text>
<text x="104.2" y="81.3">Din‐933</text>
<text x="119.9" y="81.3">M16x50</text>
<text x="135.6" y="81.3">8.8</text>
<text x="146.3" y="80.9">تاموركاد</text>
<text x="162.5" y="81.3">96</text>
<text x="6.5" y="86">5</text>
<text x="50.7" y="86">Frame</text>
<text x="71" y="85.6">هرهم</text>
<text x="85" y="85.6">شوگ شش هرهم</text>
<text x="104.2" y="86">Din‐934</text>
<text x="122" y="86">M16</text>
<text x="135.6" y="86">8.8</text>
<text x="146.3" y="85.6">تاموركاد</text>
<text x="161.8" y="86">192</text>
<text x="6.5" y="90.7">6</text>
<text x="6.5" y="95.4">7</text>
<text x="50.7" y="90.7">Frame</text>
<text x="50.7" y="95.4">Frame</text>
<text x="71" y="90.3">رشاو</text>
<text x="71" y="95">رشاو</text>
<text x="87.3" y="95">يرنف رشاو</text>
<text x="87.4" y="90.3">تخت رشاو</text>
<text x="104.2" y="95.4">Din‐128</text>
<text x="104.2" y="90.7">Din‐126</text>
<text x="122.2" y="95.4">A16</text>
<text x="122.2" y="90.7">A16</text>
<text x="135.6" y="95.4">Fst</text>
<text x="136.3" y="90.7">St</text>
<text x="146.3" y="95">تاموركاد</text>
<text x="146.3" y="90.3">تاموركاد</text>
<text x="161.8" y="95.4">192</text>
<text x="161.8" y="90.7">384</text>
<text x="6.5" y="100.1">8</text>
<text x="50.7" y="100.1">Frame</text>
<text x="71.3" y="99.7">چيپ</text>
<text x="85.4" y="99.7">شوگ شش چيپ</text>
<text x="104.2" y="100.1">Din‐933</text>
<text x="119.9" y="100.1">M16x40</text>
<text x="135.6" y="100.1">8.8</text>
<text x="146.3" y="99.7">تاموركاد</text>
<text x="162.5" y="100.1">96</text>
<text x="6.5" y="104.8">9</text>
<text x="46.3" y="104.8">Driver System</text>
<text x="70.3" y="104.4">ليپشا</text>
<text x="89" y="104.4">ليپشا</text>
<text x="104.9" y="104.8">Din‐94</text>
<text x="120.7" y="104.8">2.6x30</text>
<text x="136.9" y="104.8">‐</text>
<text x="149.4" y="104.8">‐</text>
<text x="161.8" y="104.8">606</text>
<text x="5.8" y="109.5">10</text>
<text x="49.4" y="109.5">Actuator</text>
<text x="71.3" y="109.1">چيپ</text>
<text x="71.3" y="113.8">چيپ</text>
<text x="85.4" y="109.1">شوگ شش چيپ</text>
<text x="85.9" y="113.8">يزغم نآل چيپ</text>
<text x="104.2" y="109.5">Din‐933</text>
<text x="119.9" y="109.5">M10x30</text>
<text x="135.6" y="109.5">8.8</text>
<text x="146.3" y="109.1">تاموركاد</text>
<text x="146.3" y="113.8">تاموركاد</text>
<text x="162.5" y="109.5">36</text>
<text x="5.8" y="114.2">11</text>
<text x="5.8" y="118.9">12</text>
<text x="49.4" y="114.2">Actuator</text>
<text x="49.4" y="118.9">Actuator</text>
<text x="71.3" y="118.5">چيپ</text>
<text x="85.4" y="118.5">شوگ شش چيپ</text>
<text x="104.2" y="118.9">Din‐933</text>
<text x="104.2" y="114.2">Din‐914</text>
<text x="119.9" y="118.9">M12x40</text>
<text x="120.6" y="114.2">M6x20</text>
<text x="135.6" y="114.2">8.8</text>
<text x="135.6" y="118.9">8.8</text>
<text x="146.3" y="118.5">تاموركاد</text>
<text x="161.8" y="118.9">228</text>
<text x="162.5" y="114.2">36</text>
<text x="5.8" y="123.6">13</text>
<text x="46.3" y="123.6">Driver System</text>
<text x="71.3" y="123.2">چيپ</text>
<text x="88.1" y="123.2">چيپ ليم</text>
<text x="108.3" y="123.6">‐</text>
<text x="118.4" y="123.6">M12x1000</text>
<text x="136.9" y="123.6">‐</text>
<text x="149.5" y="123.2">-</text>
<text x="163.2" y="123.6">8</text>
<text x="5.8" y="129.2">14</text>
<text x="46.3" y="129.2">Driver System</text>
<text x="71" y="128.9">رشاو</text>
<text x="87.4" y="128.9">تخت رشاو</text>
<text x="104.2" y="129.2">Din‐126</text>
<text x="122.9" y="129.2">A8</text>
<text x="136.3" y="129.2">St</text>
<text x="146.3" y="128.9">تاموركاد</text>
<text x="161.8" y="129.2">300</text>
<text x="213.8" y="127.6">O.D=20</text>
<text x="215" y="130.9">I.D=9</text>
<text x="6.5" y="134.8">4</text>
<text x="51.1" y="134.8">Blade</text>
<text x="71.3" y="134.5">چيپ</text>
<text x="85.4" y="134.5">شوگ شش چيپ</text>
<text x="104.2" y="134.8">Din‐933</text>
<text x="119.9" y="134.8">M10x25</text>
<text x="135.6" y="134.8">8.8</text>
<text x="146.3" y="134.5">تاموركاد</text>
<text x="161" y="134.8">1200</text>
<text x="6.5" y="139.5">5</text>
<text x="51.1" y="139.5">Blade</text>
<text x="71" y="139.2">هرهم</text>
<text x="71" y="143.9">رشاو</text>
<text x="85" y="139.2">شوگ شش هرهم</text>
<text x="87.4" y="143.9">تخت رشاو</text>
<text x="104.2" y="139.5">Din‐934</text>
<text x="122" y="139.5">M10</text>
<text x="135.6" y="139.5">8.8</text>
<text x="146.3" y="139.2">تاموركاد</text>
<text x="146.3" y="143.9">تاموركاد</text>
<text x="161" y="139.5">1200</text>
<text x="6.5" y="144.2">6</text>
<text x="6.5" y="148.9">7</text>
<text x="51.1" y="144.2">Blade</text>
<text x="51.1" y="148.9">Blade</text>
<text x="71" y="148.6">رشاو</text>
<text x="87.3" y="148.6">يرنف رشاو</text>
<text x="104.2" y="148.9">Din‐128</text>
<text x="104.2" y="144.2">Din‐126</text>
<text x="122.2" y="148.9">A10</text>
<text x="122.2" y="144.2">A10</text>
<text x="135.6" y="148.9">Fst</text>
<text x="136.3" y="144.2">St</text>
<text x="146.3" y="148.6">تاموركاد</text>
<text x="161" y="148.9">1200</text>
<text x="161" y="144.2">2400</text>
<text x="7.6" y="166.7">Prepared By :</text>
<text x="39.5" y="166.7">Checked By :</text>
<text x="71.7" y="166.7">Approved By :</text>
<text x="108.1" y="166.7">Management :</text>
<text x="10" y="169.9">A.Jokar</text>
<text x="40" y="169.9">A.Jokar</text>
<text x="71.2" y="169.9">M.Rezaeifard</text>
<text x="13" y="180.6">Procurement</text>
<text x="52.3" y="180.6">Q.C.</text>
<text x="80.6" y="180.6">Warehouse</text>
<text x="116.9" y="180.6">Engineering</text>
<text x="153.5" y="180.6">Production</text>
<text x="191.1" y="180.6">Financial Dep't</text>
<text x="231.6" y="180.6">Planning Dep't</text>
</g>
<g font-size="2.3">
<text x="12.4" y="67.1">AE‐8002</text>
<text x="12.4" y="71.8">AE‐8002</text>
<text x="12.4" y="76.5">AE‐8002</text>
<text x="12.4" y="81.2">AE‐8002</text>
<text x="12.4" y="85.9">AE‐8002</text>
<text x="12.4" y="90.6">AE‐8002</text>
<text x="12.4" y="95.2">AE‐8002</text>
<text x="12.4" y="99.9">AE‐8002</text>
<text x="12.4" y="104.6">AE‐8002</text>
<text x="12.4" y="109.3">AE‐8002</text>
<text x="12.4" y="114">AE‐8002</text>
<text x="12.4" y="118.7">AE‐8002</text>
<text x="12.4" y="123.4">AE‐8002</text>
<text x="12.4" y="129.1">AE‐8002</text>
<text x="12.4" y="134.7">AE‐8002</text>
<text x="12.4" y="139.4">AE‐8002</text>
<text x="12.4" y="144.1">AE‐8002</text>
<text x="12.4" y="148.8">AE‐8002</text>
</g>
</svg>
